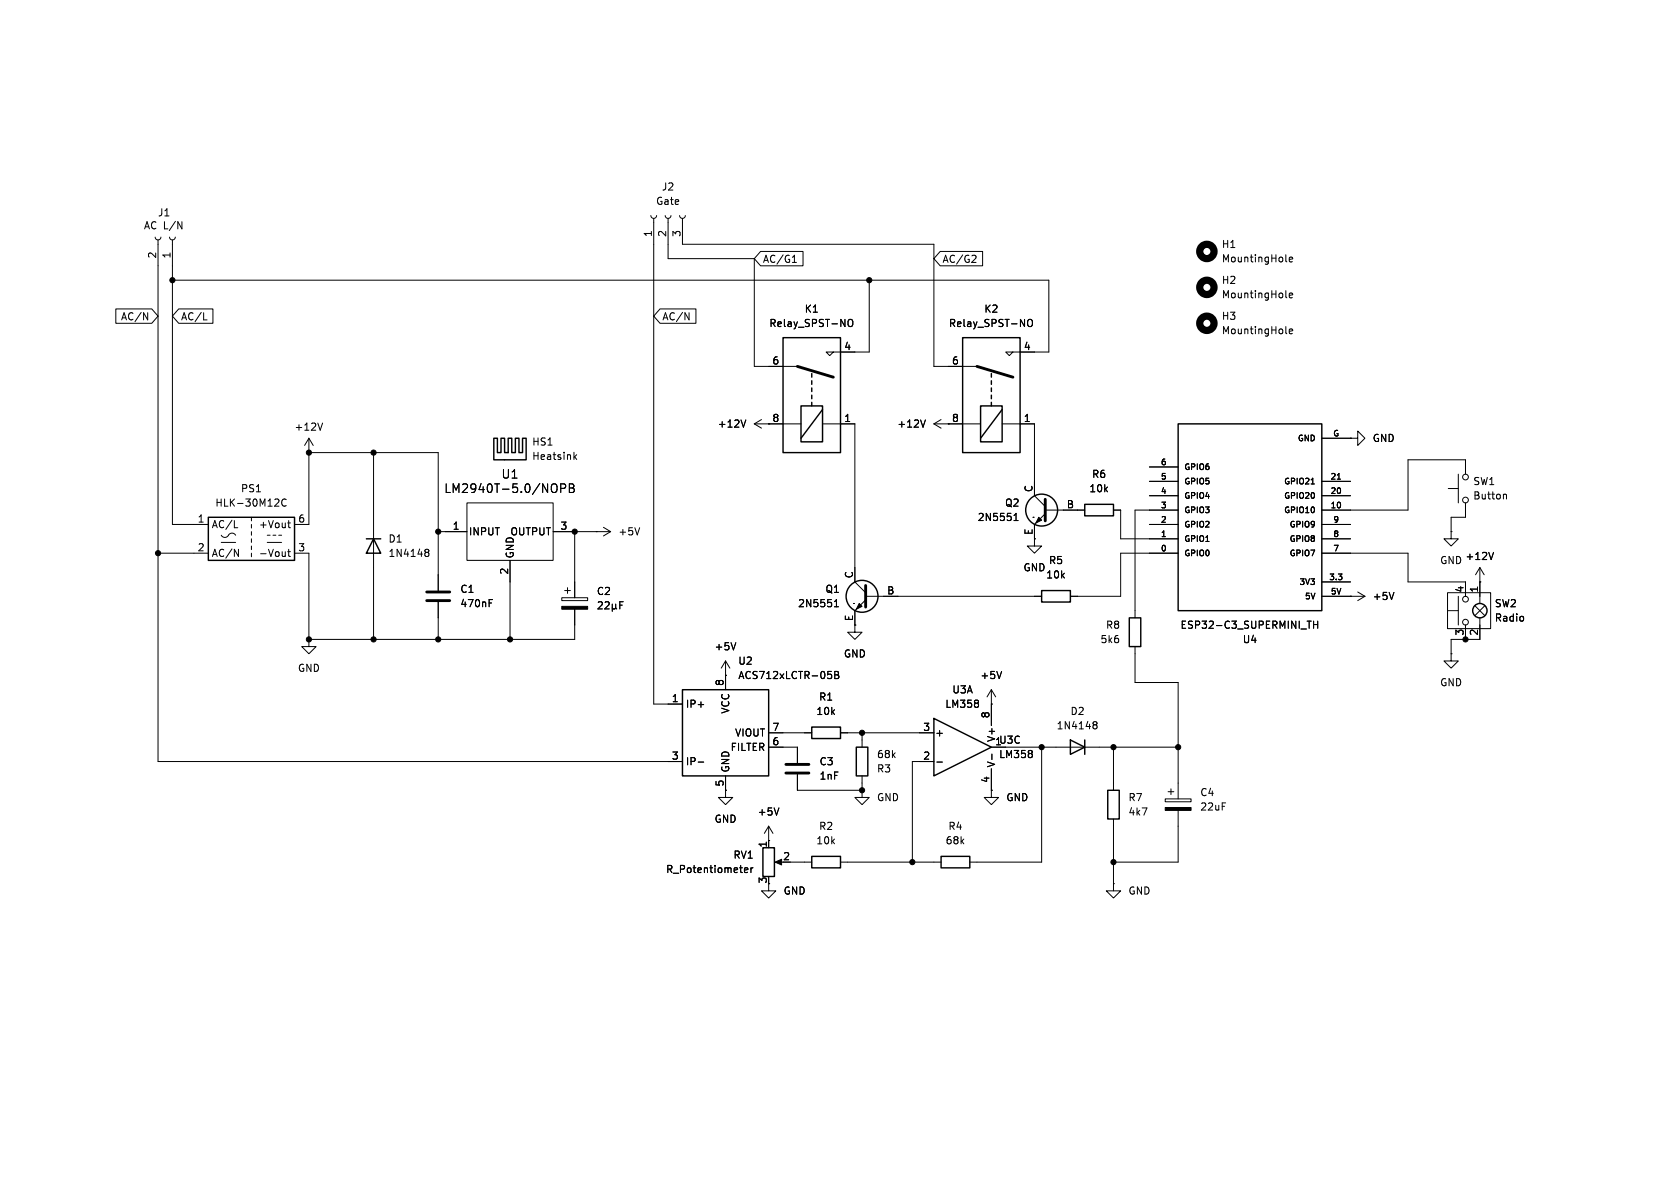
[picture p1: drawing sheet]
<svg xmlns="http://www.w3.org/2000/svg" width="297mm" height="210mm" viewBox="0 0 297 210" stroke-linecap="round" stroke-linejoin="round" font-family="sans-serif">
<g fill="none" stroke="#000" stroke-width=".18">
<path d="M31.4 39.2l.8 1.3v-1.3M115.1 38.1l.1 .4 .4 .1 .3-.1 .2-.4M115.6 38.6v85.9h5M117.6 38.1l.2 .4 .3 .1 .4-.1 .1-.4M118.1 38.6v7.1h15.2M120.1 38.1l.2 .4 .4 .1 .3-.1 .2-.4M120.6 38.6v4.6h44.5v21.6h7.6M20.5 54.6h6.3l1.1 1.3-1.1 1.3h-6.3zM25.4 55.3l.7 1.3v-1.3M27.4 41.9l.2 .4 .3 .1 .4-.1 .1-.4M27.9 42.4v92.2h92.7M30 41.9l.1 .4 .4 .1 .3-.1 .2-.4"/>
<path d="M30.5 49.5h154.9v12.7h-7.6l.6 .7 .7-.7M30.5 42.4v50.3h6.3M31.6 54.6h6v2.6h-6l-1.1-1.3zM36 56.6h.6M116.7 54.6h6.3v2.6h-6.3l-1.1-1.3zM121.1 55.3l.7 1.3v-1.3M133.3 45.7v19.1h7.7M134.5 44.4h7.5v2.6h-7.5l-1.2-1.3zM140.1 46.4h.7M140.3 45.3l.1-.2v1.3M150 56.6l.2-.1a.43 .43 0 0 1 .6 .4v.4a.42 .42 0 0 1-.5 .4 .42 .42 0 0 1-.4-.4zM153.7 49.5v12.7h-7.7l.7 .7 .6-.7"/>
<path d="M166.2 44.4h7.5v2.6h-7.5l-1.1-1.3zM172.3 45.1l.3 .3-.1 .3-.7 .7h.8M181.9 56.5h.1a.43 .43 0 0 1 .5 .4v.4a.42 .42 0 0 1-.4 .4 .42 .42 0 0 1-.4-.4v-.4zM227.3 46.1l.2 .2M227.3 58.8l.2 .2M227.3 52.5l.2 .1M227.9 45.9l.6-.1v-.3h-.4l-.2 .1 .1 .6h.5M227.9 52.2l.6-.1v-.2l-.4-.1-.2 .2 .1 .6h.5M227.9 58.6l.6-.1v-.3h-.4l-.2 .1 .1 .6h.5M54.6 77.5l-.8 1.2M54.6 77.5l.8 1.2M54.6 77.5v15.2h-2.5"/>
<path d="M57 74.8l-.4 1.3M131.8 74.2l-.4 1.3M133.3 74.9h8.3M133.3 74.9l1.3 .8M134.6 74.2l-1.3 .7M135.9 74.9h.1M145.4 74.9h5.7v28l1.9 1.9M163.6 74.2l-.4 1.3M165.1 74.9l1.3 .8M165.1 74.9h8.3M166.4 74.2l-1.3 .7M167.6 74.9h.1"/>
<path d="M177.2 74.9h5.7v12.7l1.9 1.9M233.7 77.5h5.1M238.8 77.5h1.2v-1.3l1.3 1.3-1.3 1.2v-1.2M238.8 77.5h.1M27.9 97.8h8.9M39.1 94.6a.8 .8 0 0 0 .8 .4 .8 .8 0 0 0 .7-.6 .73 .73 0 0 1 1.1 .2M39.1 95.9h2.6M41.4 93.3h.6M41.4 97.1l.8 1.3v-1.3M44.4 91.4v.7M44.4 92.7v.6M44.4 94v.6"/>
<path d="M44.4 95.3v.6M44.4 96.5v.7M44.4 97.8v.6M47.2 95.9h2.6M47.2 94.6h.6M48.3 94.6h.5M49.2 88.3l.1 .2v.3l-.8 .7h.8M49.3 94.6h.5M50.6 88.3a.6 .6 0 0 0-.8 .5 .6 .6 0 0 0 .5 .7l.3-.1M50.9 92.4h.4M50.9 97.5h.4M51 97.1v1.1l.3 .2"/>
<path d="M51 92v1.1l.3 .2M52.1 97.8h2.5v15.2M54.6 80h.1M54.6 80h22.9v24.4M66 80v33M75.2 97.6h.1M75.2 97.2l.4-.1 .2 .1v.2l-.2 .2M75.3 97.6h.3M75.3 97.6l-.1 .1M75.6 97.6l.2 .3v.3l-.2 .2-.4-.1M77.5 94h5M82.5 88.9h15.3v10.2h-15.3z"/>
<path d="M90.2 99.1v13.9M97.8 94h10.1M98.3 85.6a1.08 1.08 0 0 1 0 1.4M99.1 86.3h.8l.1-.3-.1-.3-.2-.2h-.6v1.6M100.7 85.5h.5l.2 .2 .1 .3-.3 .3a.41 .41 0 0 1 .3 .3 .41 .41 0 0 1-.3 .5h-.5zM100.7 86.3h.5M101.6 80.7l.4 .5M101.6 94v11.7M102 80.4l-.5 .5M105.4 94h.1M106.7 93.2l1.2 .8M107.9 94l-1.2 .7"/>
<path d="M113.1 93.3l-.4 1.3M179.3 92h.7M179.3 91.1l.3-.4v1.3M182.6 91.4h.1M182.9 95.3v1.2h1.2l-1.2 1.3-1.3-1.3h1.3M182.9 95.3h.1M184.8 90.8l-1.9 1.9v2.6M184.8 90.2h7M196.8 90.2h1.3v5.1h10.2M203.2 92.7h5.1M203.2 87.6h5.1M203.2 85.1h5.1"/>
<path d="M203.2 82.6h5.1M208.3 90.2h-7.6v19M208.3 97.8h-10.2v7.6h-8.9M231.8 85.6h.6M233.7 92.7h5.1M233.7 97.8h15.2v5.1h10.2v2.5M233.7 95.3h5.1M233.7 87.6h5.1M233.7 85.1h5.1M236.4 84.7h.6M256 86.4h1.8M256.5 94v1.3h1.3l-1.3 1.2-1.2-1.2h1.2"/>
<path d="M256.5 94h.1M257.8 83.8v5.1M259.1 83.8v-2.5h-10.2v8.9h-15.2M259.1 88.9v2.5h-2.6v2.6M264 97.6l-.4 1.3M266 87.4l.3 .1v.7M54.6 113v1.3h1.3l-1.3 1.3-1.3-1.3h1.3M54.6 113h.1M77.5 106.4v6.6M86.5 106.6h.4M86.5 106h.6M99.3 105.7h4.6v.5h-4.6z"/>
<path d="M99.8 104.4h1M100.3 103.9v1M101.6 107.7v5.3h-47M105.8 106.5l.4-.1 .3 .3-.8 .9h.8M107 106.5l.5-.1 .2 .3-.8 .9h.8M108.2 107.5l.2 .1h.3l.1-.1M108.2 106.8v1.3M108.8 107.5l.2 .1M108.8 106.8v.7M109.6 107h.4M110.2 106.4h-.6v1.2M128.3 119.4h.1"/>
<path d="M128.3 116.8l-.8 1.3M128.3 116.8l.7 1.3M128.3 116.8v5.1M130.1 113.6l-.4 1.3M146.4 118.7h.6M146.8 119.2l.2 .2v.3l-.2 .3M147.5 107.3h.7M147.5 106.4l.4-.4v1.3M147.6 118.7h.4l.2 .2-.2 .4 .2 .1 .1 .3-.2 .3h-.5zM147.6 119.3h.4M150.9 106.7h.1M151.1 110.5v1.3h1.3l-1.3 1.2-1.2-1.2h1.2"/>
<path d="M151.1 110.5h.1M153 106l-1.9 2v2.5M153 105.4h31.1M177.1 118.7l-.4 1.3M200.7 114.3v6.4h7.6v20.5M231.1 109.8h.7M232.2 109.8v1.3M232.2 110.4h.8M233 109.8v1.3M233.7 105.4h7.6M233.7 102.9h5.1M238.8 105.4h.1"/>
<path d="M240 104.6l1.3 .8M241.3 105.4l-1.3 .8M246.4 104.7l-.4 1.3M255.9 104.8h7.6v6.3h-7.6zM256 108h1.8M256.5 115.6v1.2h1.3l-1.3 1.3-1.2-1.3h1.2M256.5 115.6h.1M257.8 105.4v5.1M259.1 110.5v2.5M260.7 107.1l1.8 1.7M261.6 102.9h.1M261.6 100.3v6.4"/>
<path d="M261.6 109.2v3.8h-5.1v2.6M261.6 100.3l-.7 1.3M261.6 100.3l.8 1.3M262.5 107.1l-1.8 1.7M269.3 109.1v.6M123.4 134.7h1M128.3 139.7v1.3h1.2l-1.2 1.2-1.3-1.2h1.3M128.3 139.7h.1M128.3 137.2v2.5M135.9 129.5h7.6M135.9 132.1h5.1v2.8M141 136.9v2.8h11.4"/>
<path d="M148.6 129.5h16.5M152.4 139.7v1.3h1.3l-1.3 1.2-1.3-1.2h1.3M152.4 139.7h.1M152.4 129.5v2.6M152.4 137.2v2.5M165.1 134.6h-3.8v17.8M165.6 134.7h1M172.9 123.9v.3M172.9 124.4v.5M175.3 139.7v1.3h1.2l-1.2 1.2-1.3-1.2h1.3M175.3 139.7h.1M175.3 124.5h.1"/>
<path d="M175.3 132.1h33M175.3 121.9l-.8 1.3M175.3 121.9l.7 1.3M175.3 121.9v6.4M175.3 135.9v3.8M175.4 133.3v1M182.4 132.8v.3M182.4 133.3v.5M184.1 132.1v20.3h-12.7M193.3 128.1h.2M193.3 127.6h.4l.2 .1v.2l-.2 .2M193.5 128.1h.2"/>
<path d="M193.5 128.1l-.2 .1M193.7 128.1l.2 .3v.3l-.2 .1h-.4M196.8 132.1v7.6M206.5 140h1M207 139.4v1.1M131.6 153.8l.6-.1v-.2l-.4-.1-.2 .2 .1 .6h.5M132.8 153.4v.8M133.1 153.4l-.3 .2M135.9 156.2v1.3h1.3l-1.3 1.3-1.3-1.3h1.3M135.9 148.6h.1M135.9 146.1l-.8 1.2M135.9 146.1l.8 1.2"/>
<path d="M135.9 146.1v3.8M137.4 152.4h1M137.7 142.8l-.4 1.3M139.7 152.4h3.8M148.6 152.4h17.8M196.8 156.2v1.3h1.3l-1.3 1.3-1.2-1.3h1.2M196.8 156.2h.1M196.8 144.8v11.4M206 141.2h4.6v.5h-4.6zM208.3 143.3v9.1h-11.5"/>
<circle cx="259.1" cy="88.4" r=".51"/>
<circle cx="259.1" cy="84.3" r=".51"/>
<circle cx="259.1" cy="105.9" r=".51"/>
<circle cx="259.1" cy="110" r=".51"/>
</g>
<path d="M141 64.8l6.3 1.9M172.7 64.8l6.4 1.9M184.8 88.3v3.8M75.4 104.6h4.1M75.4 106.2h4.1M153 103.5v3.8M138.9 135.1h4.1M138.9 136.7h4.1" fill="none" stroke="#000" stroke-width=".51"/>
<g fill="none" stroke="#000" stroke-width=".25">
<path d="M138.4 59.7h10.2v20.3h-10.2zM170.2 59.7h10.1v20.3h-10.1zM87.3 77.5h.6v2.5h.7v-2.5h.6v2.5h.6v-2.5h.7v2.5h.6v-2.5h.6v2.5h.7v-2.5h.6v3.8h-5.7zM141.6 71.8h3.8v6.3h-3.8zM143.5 66v.7M143.5 67.3v.6M143.5 68.6v.6M143.5 69.9v.6M143.5 71.1v.7M145.4 72.4l-3.8 5.1M173.4 71.8h3.8v6.3h-3.8zM175.3 66v.7"/>
<path d="M175.3 67.3v.6M175.3 68.6v.6M175.3 69.9v.6M175.3 71.1v.7M177.2 72.4l-3.8 5.1M208.3 74.9h25.4v33.1h-25.4zM36.8 91.4h15.3v7.7h-15.3zM64.8 95.3h2.5M66 95.3l1.3 2.5h-2.5zM191.8 89.2h5v2h-5zM184.1 104.4h5.1v2h-5.1zM199.6 109.2h2.1v5.1h-2.1z"/>
<path d="M120.6 121.9h15.3v15.3h-15.3zM143.5 128.5h5.1v2.1h-5.1zM151.4 132.1h2v5.1h-2zM165.1 127l10.2 5.1-10.2 5.1zM189.2 130.8l2.6 1.3-2.6 1.3zM191.8 130.8v2.6M195.8 139.7h2.1v5.1h-2.1zM134.9 149.9h2v5h-2zM143.5 151.4h5.1v2h-5.1zM166.4 151.4h5v2h-5z"/>
<circle cx="184.1" cy="90.2" r="2.82"/>
<circle cx="152.4" cy="105.4" r="2.82"/>
<circle cx="261.6" cy="107.9" r="1.27"/>
</g>
<g fill="#000" stroke="#000" stroke-width=".18">
<path d="M183.6 91.4l.5 .5-1 .6zM99.3 107.2h4.6v.5h-4.6zM151.9 106.7l.5 .5-1 .5zM137 152.4l1.2-.5v1zM206 142.7h4.6v.6h-4.6z"/>
<circle cx="30.5" cy="49.5" r=".46"/>
<circle cx="153.7" cy="49.5" r=".46"/>
<circle cx="27.9" cy="97.8" r=".46"/>
<circle cx="54.6" cy="80" r=".46"/>
<circle cx="66" cy="80" r=".46"/>
<circle cx="77.5" cy="94" r=".46"/>
<circle cx="101.6" cy="94" r=".46"/>
<circle cx="54.6" cy="113" r=".46"/>
<circle cx="66" cy="113" r=".46"/>
<circle cx="77.5" cy="113" r=".46"/>
<circle cx="90.2" cy="113" r=".46"/>
<circle cx="259.1" cy="113" r=".46"/>
<circle cx="152.4" cy="139.7" r=".46"/>
<circle cx="152.4" cy="129.5" r=".46"/>
<circle cx="184.1" cy="132.1" r=".46"/>
<circle cx="196.8" cy="132.1" r=".46"/>
<circle cx="208.3" cy="132.1" r=".46"/>
<circle cx="161.3" cy="152.4" r=".46"/>
<circle cx="196.8" cy="152.4" r=".46"/>
</g>
<g fill="none" stroke="#000" stroke-width="1.3">
<circle cx="213.4" cy="50.8" r="1.27"/>
<circle cx="213.4" cy="44.4" r="1.27"/>
<circle cx="213.4" cy="57.1" r="1.27"/>
</g>
<g font-size="2.1">
<text x="78.4" y="87.4">LM2940T-5.0/NOPB</text>
<text x="88.6" y="84.8">U1</text>
</g>
<g font-size="1.8">
<text x="116.9" y="33.9">J2</text>
<text x="25.3" y="40.7">AC L/N</text>
<text x="27.8" y="38.5">J1</text>
<text x="115.3" y="42" transform="rotate(-90 115.3 42)">1</text>
<text x="115.9" y="36.4">Gate</text>
<text x="117.9" y="42" transform="rotate(-90 117.9 42)">2</text>
<text x="120.4" y="42" transform="rotate(-90 120.4 42)">3</text>
<text x="27.7" y="45.8" transform="rotate(-90 27.7 45.8)">2</text>
<text x="30.2" y="45.8" transform="rotate(-90 30.2 45.8)">1</text>
<text x="134.8" y="46.7">AC/G1</text>
<text x="166.5" y="46.7">AC/G2</text>
<text x="215.9" y="44">H1</text>
<text x="215.9" y="46.6">MountingHole</text>
<text x="215.9" y="50.4">H2</text>
<text x="215.9" y="52.9">MountingHole</text>
<text x="21.3" y="56.8">AC/N</text>
<text x="31.9" y="56.8">AC/L</text>
<text x="117" y="56.8">AC/N</text>
<text x="135.9" y="58">Relay_SPST-NO</text>
<text x="142.2" y="55.5">K1</text>
<text x="167.7" y="58">Relay_SPST-NO</text>
<text x="173.9" y="55.5">K2</text>
<text x="215.9" y="56.7">H3</text>
<text x="215.9" y="59.3">MountingHole</text>
<text x="136.5" y="64.5">6</text>
<text x="149.2" y="62">4</text>
<text x="168.2" y="64.5">6</text>
<text x="180.9" y="62">4</text>
<text x="52" y="76.3">+12V</text>
<text x="126.8" y="75.8">+12V</text>
<text x="136.5" y="74.7">8</text>
<text x="149.2" y="74.7">1</text>
<text x="158.5" y="75.8">+12V</text>
<text x="168.2" y="74.7">8</text>
<text x="180.9" y="74.7">1</text>
<text x="94" y="79">HS1</text>
<text x="94" y="81.5">Heatsink</text>
<text x="242.6" y="78.3">GND</text>
<text x="38" y="89.8">HLK-30M12C</text>
<text x="42.5" y="87.2">PS1</text>
<text x="177.6" y="89.8">Q2</text>
<text x="182.6" y="87.1" transform="rotate(-90 182.6 87.1)">C</text>
<text x="188.5" y="89.9">B</text>
<text x="192.5" y="87.2">10k</text>
<text x="193" y="84.7">R6</text>
<text x="260.4" y="86">SW1</text>
<text x="260.4" y="88.5">Button</text>
<text x="34.9" y="92.5">1</text>
<text x="37.3" y="93.6">AC/L</text>
<text x="45.7" y="93.6">+Vout</text>
<text x="52.6" y="92.5">6</text>
<text x="79.9" y="93.7">1</text>
<text x="82.8" y="94.8">INPUT</text>
<text x="90.1" y="94.8">OUTPUT</text>
<text x="99" y="93.7">3</text>
<text x="109.2" y="94.8">+5V</text>
<text x="172.7" y="92.3">2N5551</text>
<text x="182.6" y="94.7" transform="rotate(-90 182.6 94.7)">E</text>
<text x="34.9" y="97.5">2</text>
<text x="37.3" y="98.7">AC/N</text>
<text x="45.7" y="98.7">-Vout</text>
<text x="52.6" y="97.5">3</text>
<text x="68.6" y="96.1">D1</text>
<text x="68.6" y="98.7">1N4148</text>
<text x="89.9" y="101.7" transform="rotate(-90 89.9 101.7)">2</text>
<text x="91" y="98.8" transform="rotate(-90 91 98.8)">GND</text>
<text x="180.8" y="101.2">GND</text>
<text x="185.3" y="99.9">R5</text>
<text x="254.5" y="99.9">GND</text>
<text x="259" y="99.2">+12V</text>
<text x="81.3" y="105">C1</text>
<text x="81.3" y="107.5">470nF</text>
<text x="105.4" y="105.4">C2</text>
<text x="141" y="107.5">2N5551</text>
<text x="145.8" y="105">Q1</text>
<text x="150.9" y="102.3" transform="rotate(-90 150.9 102.3)">C</text>
<text x="156.7" y="105.2">B</text>
<text x="184.9" y="102.5">10k</text>
<text x="242.6" y="106.3">+5V</text>
<text x="258.8" y="104.8" transform="rotate(-90 258.8 104.8)">4</text>
<text x="261.4" y="104.8" transform="rotate(-90 261.4 104.8)">1</text>
<text x="264.2" y="107.5">SW2</text>
<text x="150.9" y="109.9" transform="rotate(-90 150.9 109.9)">E</text>
<text x="194.5" y="113.9">5k6</text>
<text x="195.4" y="111.4">R8</text>
<text x="208.6" y="111.4">ESP32-C3_SUPERMINI_TH</text>
<text x="219.6" y="113.9">U4</text>
<text x="258.8" y="112.5" transform="rotate(-90 258.8 112.5)">3</text>
<text x="261.4" y="112.5" transform="rotate(-90 261.4 112.5)">2</text>
<text x="264.2" y="110.1">Radio</text>
<text x="52.6" y="119">GND</text>
<text x="126.2" y="115.2">+5V</text>
<text x="130.4" y="117.7">U2</text>
<text x="149.1" y="116.4">GND</text>
<text x="118.7" y="124.2">1</text>
<text x="121.2" y="125.3">IP+</text>
<text x="128" y="121.4" transform="rotate(-90 128 121.4)">8</text>
<text x="130.4" y="120.2">ACS712xLCTR-05B</text>
<text x="144.7" y="124.1">R1</text>
<text x="167" y="125.3">LM358</text>
<text x="168.3" y="122.8">U3A</text>
<text x="173.2" y="120.2">+5V</text>
<text x="254.5" y="121.5">GND</text>
<text x="129.1" y="126.3" transform="rotate(-90 129.1 126.3)">VCC</text>
<text x="129.9" y="130.4">VIOUT</text>
<text x="136.5" y="129.3">7</text>
<text x="136.5" y="131.8">6</text>
<text x="144.2" y="126.6">10k</text>
<text x="163.1" y="129.3">3</text>
<text x="165.2" y="130.4">+</text>
<text x="175" y="127.1" transform="rotate(-90 175 127.1)">8</text>
<text x="175.8" y="131.8">1U3C</text>
<text x="176.1" y="131.3" transform="rotate(-90 176.1 131.3)">V+</text>
<text x="186.7" y="129.1">1N4148</text>
<text x="189.2" y="126.6">D2</text>
<text x="118.7" y="134.4">3</text>
<text x="121.2" y="135.5">IP-</text>
<text x="129.1" y="132.9">FILTER</text>
<text x="129.1" y="136.7" transform="rotate(-90 129.1 136.7)">GND</text>
<text x="144.8" y="135.5">C3</text>
<text x="154.9" y="136.8">R3</text>
<text x="154.9" y="134.2">68k</text>
<text x="163.1" y="134.4">2</text>
<text x="176.1" y="135.8" transform="rotate(-90 176.1 135.8)">V-</text>
<text x="176.5" y="134.2">LM358</text>
<text x="128" y="139.1" transform="rotate(-90 128 139.1)">5</text>
<text x="144.8" y="138">1nF</text>
<text x="154.9" y="141.8">GND</text>
<text x="175" y="138.5" transform="rotate(-90 175 138.5)">4</text>
<text x="177.8" y="141.8">GND</text>
<text x="199.4" y="141.8">R7</text>
<text x="212.1" y="140.9">C4</text>
<text x="212.1" y="143.5">22uF</text>
<text x="126.2" y="145.6">GND</text>
<text x="133.9" y="144.4">+5V</text>
<text x="135.6" y="149.9" transform="rotate(-90 135.6 149.9)">1</text>
<text x="144.2" y="149.5">10k</text>
<text x="144.7" y="146.9">R2</text>
<text x="167.1" y="149.5">68k</text>
<text x="167.6" y="146.9">R4</text>
<text x="199.4" y="144.4">4k7</text>
<text x="117.7" y="154.5">R_Potentiometer</text>
<text x="129.6" y="152">RV1</text>
<text x="138.4" y="152.1">2</text>
<text x="135.6" y="156.3" transform="rotate(-90 135.6 156.3)">3</text>
<text x="138.4" y="158.3">GND</text>
<text x="199.4" y="158.3">GND</text>
</g>
<g font-size="1.4">
<text x="235.6" y="77.2">G</text>
<text x="205.1" y="82.3">6</text>
<text x="209.3" y="83.3">GPIO6</text>
<text x="229.3" y="78.2">GND</text>
<text x="205.1" y="89.9">3</text>
<text x="205.1" y="87.4">4</text>
<text x="205.1" y="84.8">5</text>
<text x="209.3" y="88.4">GPIO4</text>
<text x="209.3" y="85.8">GPIO5</text>
<text x="226.9" y="88.4">GPIO20</text>
<text x="226.9" y="85.8">GPIO21</text>
<text x="235.1" y="89.9">10</text>
<text x="235.1" y="87.4">20</text>
<text x="235.1" y="84.8">21</text>
<text x="205.1" y="95">1</text>
<text x="205.1" y="92.5">2</text>
<text x="209.3" y="96">GPIO1</text>
<text x="209.3" y="93.4">GPIO2</text>
<text x="209.3" y="90.9">GPIO3</text>
<text x="226.9" y="90.9">GPIO10</text>
<text x="227.9" y="96">GPIO8</text>
<text x="227.9" y="93.4">GPIO9</text>
<text x="235.6" y="95">8</text>
<text x="235.6" y="92.5">9</text>
<text x="205.1" y="97.5">0</text>
<text x="209.3" y="98.5">GPIO0</text>
<text x="227.9" y="98.5">GPIO7</text>
<text x="235.6" y="97.5">7</text>
<text x="229.6" y="103.6">3V3</text>
<text x="230.6" y="106.1">5V</text>
<text x="234.9" y="102.6">3.3</text>
<text x="235.2" y="105.2">5V</text>
</g>
</svg>
